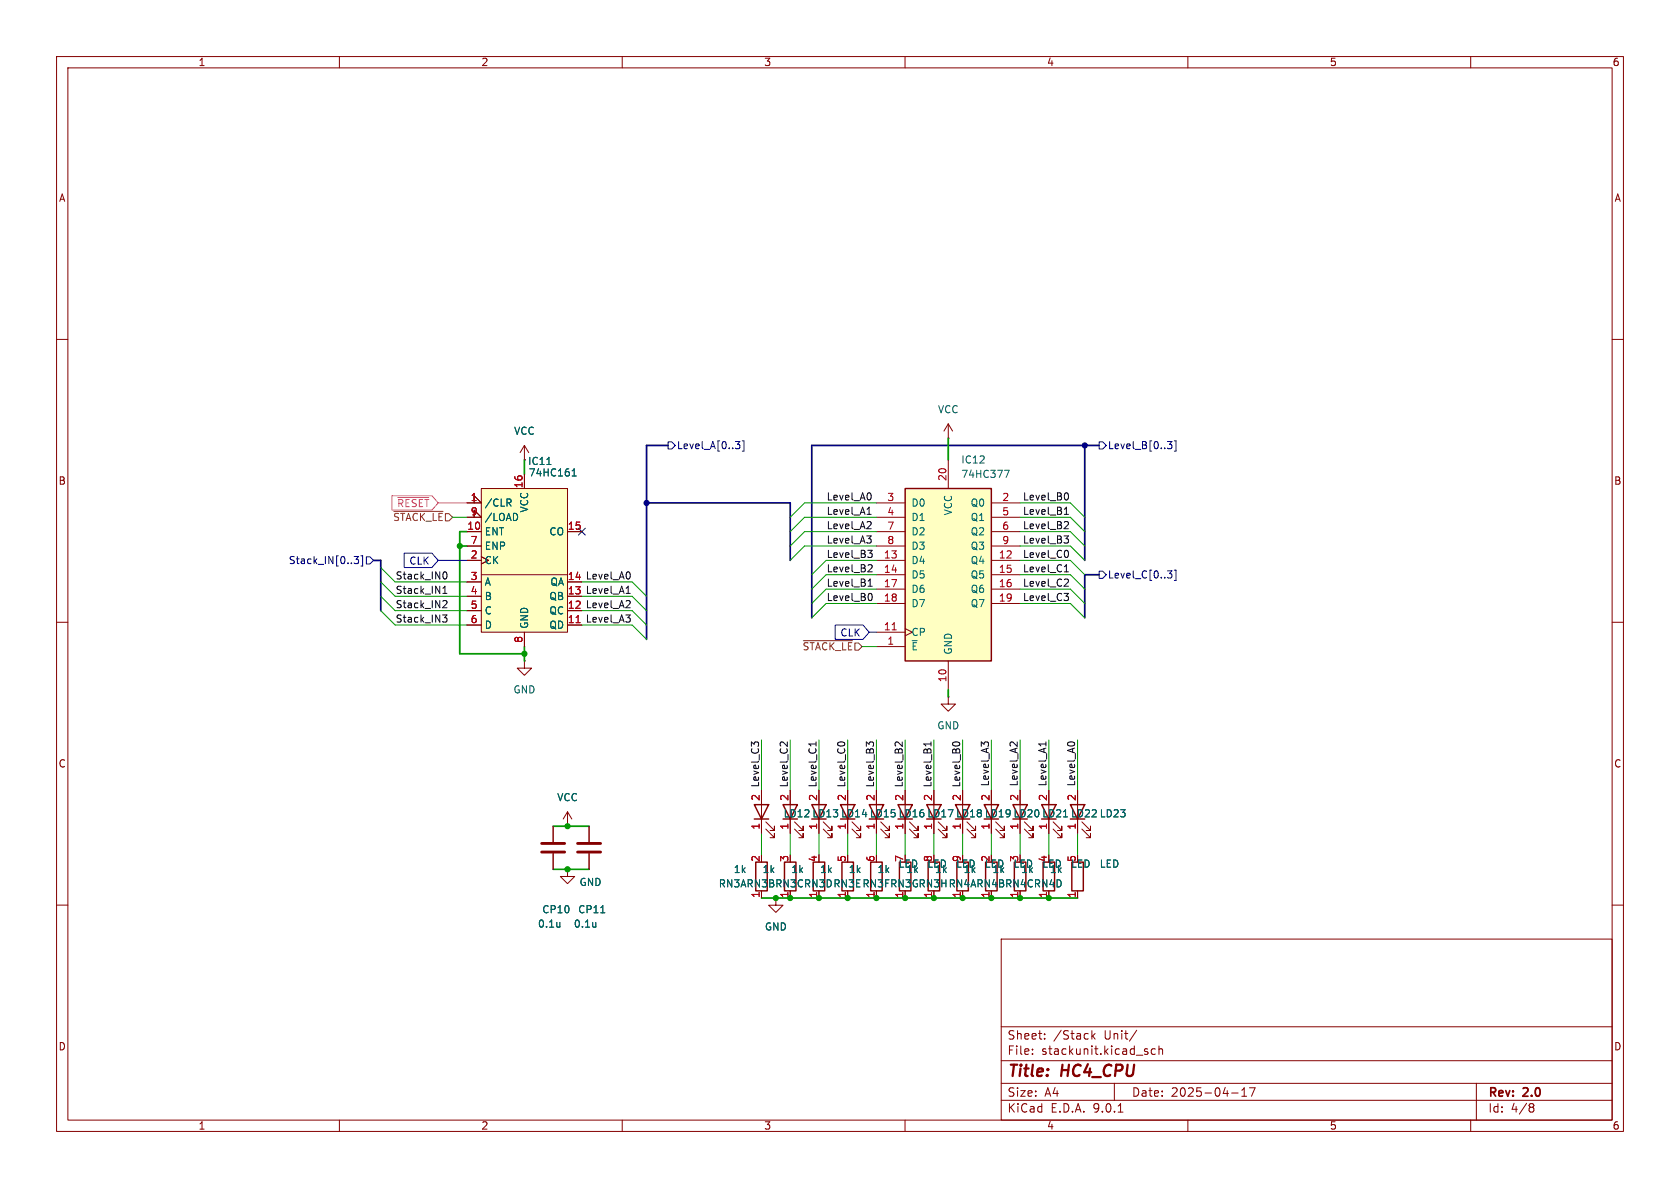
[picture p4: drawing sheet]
<svg xmlns="http://www.w3.org/2000/svg" width="297mm" height="210mm" viewBox="0 0 297 210" stroke-linecap="round" stroke-linejoin="round" font-family="sans-serif">
<g fill="none" stroke="#840000" stroke-width=".18">
<path d="M10 10h277v190h-277zM12 12h273v186h-273zM60 10v2M110 10v2M160 10v2M210 10v2M260 10v2M10 60h2M285 60h2M10 110h2M92.7 116.8v1.3h1.3l-1.3 1.3-1.3-1.3h1.3M92.7 116.8h.1"/>
<path d="M285 110h2M139.7 139.7v7.6M144.8 139.7v7.6M180.3 139.7v7.6M185.4 139.7v7.6M190.5 139.7v7.6M97.8 146.1v2.7M97.8 150.9v2.8M100.3 153.7v1.2h1.3l-1.3 1.3-1.2-1.3h1.2M100.3 153.7h.1M100.3 146.1h.1M100.3 143.5l-.7 1.3"/>
<path d="M100.3 143.5l.8 1.3M100.3 143.5v2.6M104.1 146.1v2.7M104.1 150.9v2.8M134.6 157.5v1.3M137.2 158.8v1.2h1.2l-1.2 1.3-1.3-1.3h1.3M137.2 158.8h.1M139.7 157.5v1.3M140.5 146.6l1.5 1.5v-.8v.8h-.8M140.5 145.3l1.5 1.5v-.7v.7h-.8M144.8 157.5v1.3M145.5 146.6l1.6 1.5v-.8v.8h-.8"/>
<path d="M145.5 145.3l1.6 1.5v-.7v.7h-.8M149.9 157.5v1.3M154.9 157.5v1.3M160 157.5v1.3M170.2 157.5v1.3M181.1 146.6l1.5 1.5v-.8v.8h-.7M181.1 145.3l1.5 1.5v-.7v.7h-.7M186.2 146.6l1.5 1.5v-.8v.8h-.8M186.2 145.3l1.5 1.5v-.7v.7h-.8M190.5 157.5v1.3M191.3 146.6l1.5 1.5v-.8v.8h-.8M191.3 145.3l1.5 1.5v-.7v.7h-.8"/>
<path d="M10 160h2M177 166h108v32h-108zM285 160h2M60 198v2M110 198v2M160 198v2M177 194.5h108M177 191.5h108M177 187.5h108M177 181.5h108M182.5 186.3v.1M182.5 185.5v.1"/>
<path d="M184.7 183.6v.1M184.7 182.8v.1M193 182.2v1.5M193.2 183.1l.4 .6M193.6 182.7l-.6 .6M197 191.5v3M197.7 196.6h.8M201 182.1l-1.3 2M202.7 185.9l.3 .2-.3 .3M202.7 185.4l.2 .1M204.2 185.5l-.4-.1-.3 .3v.4l.2 .2h.5M204.9 185.5l.2-.1 .4 .1v.9"/>
<path d="M204.9 184.9v1.5M210 198v2M217.7 193.2h1.2M219.5 193.8h.9M219.5 192.7l.5-.4v1.5M220.9 192.3h1l-.7 1.5M260 198v2M261 191.5v6.5M270.6 195.1l.4 .1 .2 .2-.3 .3M270.6 195.7h.3M270.9 195.7l.2 .2 .1 .4-.2 .2-.4 .1"/>
</g>
<g fill="none" stroke="#840000" stroke-width=".25">
<path d="M133.6 152.4h2v5.1h-2zM138.4 142.2h2.6l-1.3 2.6zM138.7 152.4h2v5.1h-2zM143.5 142.2h2.5l-1.2 2.6zM143.8 152.4h2v5.1h-2zM148.8 152.4h2.1v5.1h-2.1zM153.9 152.4h2.1v5.1h-2.1zM159 152.4h2v5.1h-2zM169.2 152.4h2v5.1h-2zM179.1 142.2h2.5l-1.3 2.6zM184.1 142.2h2.6l-1.3 2.6zM189.2 142.2h2.6l-1.3 2.6z"/>
<path d="M189.5 152.4h2v5.1h-2z"/>
</g>
<path d="M95.8 149.1h4M95.8 150.6h4M102.1 149.1h4.1M102.1 150.6h4.1" fill="none" stroke="#840000" stroke-width=".51"/>
<path d="M99 163.1v.8M99 163.8h-.1M105.3 163.1v.8M105.3 163.8h.1M106.2 161.4h.7" fill="none" stroke="#006464" stroke-width=".18"/>
<path d="M160 86.4h15.3v30.4h-15.3z" fill="#ffffc2"/>
<path d="M160 86.4h15.3v30.4h-15.3zM133.3 142.2h2.6l-1.3 2.6zM133.3 144.8h2.6M148.6 142.2h2.5l-1.2 2.6zM153.7 142.2h2.5l-1.3 2.6zM163.8 142.2h2.6l-1.3 2.6zM164.1 152.4h2v5.1h-2zM168.9 142.2h2.5l-1.2 2.6zM174 142.2h2.5l-1.2 2.6zM174.2 152.4h2.1v5.1h-2.1zM179.3 152.4h2.1v5.1h-2.1zM184.4 152.4h2v5.1h-2z" fill="none" stroke="#840000" stroke-width=".25"/>
<g fill="none" stroke="#840000" stroke-width=".18">
<path d="M167.6 77.5h.1M167.6 74.9v2.6M167.6 74.9l.8 1.3M167.6 74.9l-.7 1.3M154.9 88.9h5.1M154.9 91.4h5.1M154.9 94h5.1M154.9 96.5h5.1M154.9 99.1h5.1M167.6 81.3v5.1M175.3 88.9h5M175.3 91.4h5"/>
<path d="M175.3 94h5M175.3 96.5h5M175.3 99.1h5M154.9 101.6h5.1M154.9 104.1h5.1M154.9 106.7h5.1M154.9 111.8h5.1M154.9 114.3h5.1M160 111.1l1.3 .7-1.3 .6M167.6 116.8v5.1M175.3 101.6h5M175.3 104.1h5"/>
<path d="M175.3 106.7h5M134.6 139.7v7.6M149.9 139.7v7.6M154.9 139.7v7.6M165.1 139.7v7.6M167.6 123.2v1.3h1.3l-1.3 1.2-1.2-1.2h1.2M167.6 123.2h.1M170.2 139.7v7.6M175.3 139.7v7.6M135.4 146.6l1.5 1.5v-.8v.8h-.8M135.4 145.3l1.5 1.5v-.7v.7h-.8M150.6 146.6l1.5 1.5v-.8v.8h-.7"/>
<path d="M150.6 145.3l1.5 1.5v-.7v.7h-.7M155.7 146.6l1.5 1.5v-.8v.8h-.7M155.7 145.3l1.5 1.5v-.7v.7h-.7M165.1 157.5v1.3M165.9 146.6l1.5 1.5v-.8v.8h-.8M165.9 145.3l1.5 1.5v-.7v.7h-.8M170.9 146.6l1.6 1.5v-.8v.8h-.8M170.9 145.3l1.6 1.5v-.7v.7h-.8M175.3 157.5v1.3M176 146.6l1.5 1.5v-.8v.8h-.7M176 145.3l1.5 1.5v-.7v.7h-.7M180.3 157.5v1.3"/>
<path d="M185.4 157.5v1.3"/>
</g>
<path d="M157.7 111.3h.7" fill="none" stroke="#a90000" stroke-width=".18"/>
<path d="M177.6 83.1h.8l-.5 1.3" fill="none" stroke="#006464" stroke-width=".18"/>
<path d="M85.1 86.4h15.2v25.4h-15.2z" fill="#ffffc2"/>
<g fill="none" stroke="#840000" stroke-width=".18">
<path d="M92.7 78.7v2.6M92.7 78.7l.8 1.3M92.7 78.7l-.8 1.3M82.5 88.9h2.6l-1.3-1.3v1.3M82.5 91.4h2.6l-1.3-1.2v1.2M82.5 94h2.6M82.5 96.5h2.6M82.5 99.1h2.6M85.1 86.4h15.2v25.4h-15.2zM92.7 81.3h.1M92.7 83.8v2.6M100.3 94h2.6"/>
<path d="M82.5 102.9h2.6M82.5 105.4h2.6M82.5 108h2.6M82.5 110.5h2.6M85.1 101.6h15.2M92.7 111.8v2.5M134.6 139.7v2.5M139.7 139.7v2.5M144.8 139.7v2.5M149.9 139.7v2.5M154.9 139.7v2.5M160 139.7v7.6"/>
<path d="M165.1 139.7v2.5M170.2 139.7v2.5M175.3 139.7v2.5M180.3 139.7v2.5M185.4 139.7v2.5M190.5 139.7v2.5M97.8 146.1v2.7M97.8 150.9v2.8M100.3 153.7h.1M100.3 146.1h.1M104.1 146.1v2.7M104.1 150.9v2.8"/>
<path d="M134.6 144.8v2.5M134.6 157.5v1.3M137.2 158.8h.1M139.7 144.8v2.5M139.7 157.5v1.3M144.8 144.8v2.5M144.8 157.5v1.3M149.9 144.8v2.5M149.9 157.5v1.3M154.9 144.8v2.5M154.9 157.5v1.3M160 157.5v1.3"/>
<path d="M160.8 146.6l1.5 1.5v-.8v.8h-.8M160.8 145.3l1.5 1.5v-.7v.7h-.8M165.1 144.8v2.5M165.1 157.5v1.3M170.2 144.8v2.5M170.2 157.5v1.3M175.3 144.8v2.5M175.3 157.5v1.3M180.3 144.8v2.5M180.3 157.5v1.3M185.4 144.8v2.5M185.4 157.5v1.3"/>
<path d="M190.5 144.8v2.5M190.5 157.5v1.3"/>
</g>
<path d="M89.9 88.9l.5 .6M90.1 88.2l.3 .3-.1 .3-.2 .1M91.4 90.9l.1 .4-.1 .5M96.7 82.1h.7M101.1 84.1h.8M101.1 83.2l.4-.3v1.2M99 163.1v.8M99 163.8h-.1M105.3 163.1v.8M105.3 163.8h.1M106.2 161.4h.7" fill="none" stroke="#006464" stroke-width=".18"/>
<path d="M158.7 142.2h2.6l-1.3 2.6z" fill="none" stroke="#840000" stroke-width=".25"/>
<g fill="none" stroke="#000084" stroke-width=".18">
<path d="M118.1 78.1h.6l.7 .6-.7 .7h-.6zM130 78h.8l-.4 .5 .3 .2 .1 .4-.2 .2h-.4M131.2 77.9h.3v1.8h-.3M194.3 78.1h.6l.7 .6-.7 .7h-.6zM206.4 78h.8l-.4 .5 .3 .2 .1 .4-.3 .2h-.3M207.6 77.9h.3v1.8h-.3M62.6 98.4h.8l-.4 .5 .3 .1v.5l-.2 .1-.5-.1M63.8 98.2h.3v1.9h-.3M64.8 98.4h.6l.6 .7-.6 .6h-.6zM102.3 93.4l1.2 1.2M103.5 93.4l-1.2 1.2M194.3 101h.6l.7 .6-.7 .6h-.6z"/>
<path d="M206.4 100.9h.8l-.4 .5 .3 .1 .1 .4-.3 .3h-.3M207.6 100.8h.3v1.8h-.3"/>
</g>
<path d="M69.6 90.4h8.7M142 113.3h8.7" fill="none" stroke="#725600" stroke-width=".18"/>
<path d="M71.5 97.8h4.9l1.1 1.3-1.1 1.2h-4.9zM77.5 99.1h5M147.7 110.5h4.9l1.1 1.3-1.1 1.2h-4.9zM153.7 111.8h1.2" fill="none" stroke="#0000c2" stroke-width=".18"/>
<path d="M69.3 87.6h7.1l1.1 1.3-1.1 1.3h-7.1zM70.3 87.9h5.5M77.5 88.9h5" fill="none" stroke="#ff00d1" stroke-width=".18"/>
<g fill="none" stroke="#0f0f0f" stroke-width=".18">
<path d="M153.2 94.7h.8l-.4 .5M153.2 93.5h.8M153.3 90.9h.7M153.4 97.3h.8l-.4 .5M154 95.3v.6M154 87.4v.7M154 92.3v.4M154 97.8l.2 .2v.3l-.2 .2M154 99.8l.2 .3-.1 .3-.7 .7h.8M188.1 94.7h.8l-.4 .5M188.2 90.9h.7M188.3 90l.2-.3v1.2"/>
<path d="M188.4 100l.1-.2v1.3M188.6 87.1a.79 .79 0 0 1 0 1.3M188.6 92.2l.3 .2-.1 .3-.7 .8h.8M188.6 95.2l.3 .3v.3l-.3 .2M188.7 97.3l.2 .5-.2 .7M78.2 108.7h.8l-.4 .5 .4 .1v.4l-.2 .3h-.4M78.3 104.9h.7M78.3 104l.4-.4v1.3M78.5 106.2h.4l.1 .3-.8 .9h.8M78.5 101.1h.1a.68 .68 0 0 1 .4 .6 .68 .68 0 0 1-.4 .7l-.1-.1M110.6 107.4h.8M110.6 108.7h.8l-.4 .5"/>
<path d="M110.7 104.9h.7M111.4 106.3v.4M111.4 101.3v.8M111.4 109.3v.6M153.5 103.6h.7M153.6 102.7l.2-.3v1.2M153.9 104.9a.79 .79 0 0 1 0 1.3M188.1 104.9h.8l-.4 .5M188.2 101.1h.7M188.6 102.4l.3 .2-.1 .3-.7 .7h.8M188.8 105.4l.1 .2-.1 .5M133.3 131.6l-.5-.4v.7"/>
<path d="M133.4 131.3l.2-.1 .4 .1M139.2 131.2v.7l-.7-.7h-.3l-.3 .2M144.3 131.5h-1.3l.2 .1M144.3 131.2v.7M148.1 131.3l.5-.1 .7 .1M153.6 131.4l.3-.2h.3l.2 .2M153.6 131.6l-.4-.4v.7M159.5 131.2v.7l-.7-.7h-.3l-.3 .2M164.6 131.2v.7M164.6 131.5h-1.3l.3 .3M168.4 131.5a.79 .79 0 0 1 1.3 0M174 131.6l-.5-.4v.7"/>
<path d="M174.1 131.2h.5M178.7 131.2h.4M179.8 131.2v.7M184.9 131.2v.7M189 131.2h.7"/>
</g>
<path d="M118.1 78.7h-3.8v34.3M191.8 78.7v20.4M194.3 78.7h-50.8v30.5M66 99.1h1.3v8.9M114.3 88.9h25.4v10.2M194.3 101.6h-2.5v7.6" fill="none" stroke="#000084" stroke-width=".3"/>
<g fill="none" stroke="#009600" stroke-width=".18">
<path d="M80 91.4h2.5M154.9 94h-12.7l-2.5 2.5M154.9 91.4h-12.7l-2.5 2.6M154.9 99.1h-8.9l-2.5 2.5M154.9 88.9h-12.7l-2.5 2.5M154.9 96.5h-12.7l-2.5 2.6M180.3 94h8.9l2.6 2.5M180.3 91.4h8.9l2.6 2.6M180.3 99.1h8.9l2.6 2.5M180.3 88.9h8.9l2.6 2.5M180.3 96.5h8.9l2.6 2.6M67.3 100.3l2.5 2.6h12.7"/>
<path d="M67.3 108l2.5 2.5h12.7M67.3 105.4l2.5 2.6h12.7M67.3 102.9l2.5 2.5h12.7M102.9 102.9h8.9l2.5 2.5M102.9 110.5h8.9l2.5 2.5M102.9 108h8.9l2.5 2.5M102.9 105.4h8.9l2.5 2.6M152.4 114.3h2.5M154.9 101.6h-8.9l-2.5 2.5M154.9 104.1h-8.9l-2.5 2.6M154.9 106.7h-8.9l-2.5 2.5M180.3 101.6h8.9l2.6 2.5"/>
<path d="M180.3 104.1h8.9l2.6 2.6M180.3 106.7h8.9l2.6 2.5M134.6 130.8v8.9M139.7 130.8v8.9M144.8 130.8v8.9M149.9 130.8v8.9M154.9 130.8v8.9M160 130.8v8.9M165.1 130.8v8.9M170.2 130.8v8.9M175.3 130.8v8.9M180.3 130.8v8.9"/>
<path d="M185.4 130.8v8.9M190.5 130.8v8.9M134.6 147.3v3.8M139.7 147.3v3.8M144.8 147.3v3.8M149.9 147.3v3.8M154.9 147.3v3.8M160 147.3v3.8M165.1 147.3v3.8M170.2 147.3v3.8M175.3 147.3v3.8M180.3 147.3v3.8"/>
<path d="M185.4 147.3v3.8M190.5 147.3v3.8"/>
</g>
<path d="M167.6 77.5v3.8M81.3 96.5h1.2M82.5 94h-1.2v21.6h11.4M92.7 81.3v2.5M92.7 114.3v2.5M167.6 121.9v1.3M97.8 153.7h6.3M97.8 146.1h6.3M134.6 158.8h55.9" fill="none" stroke="#009600" stroke-width=".3"/>
<g fill="#009600" stroke="#009600" stroke-width=".18">
<circle cx="185.4" cy="158.8" r=".46"/>
<circle cx="81.3" cy="96.5" r=".46"/>
<circle cx="100.3" cy="153.7" r=".46"/>
<circle cx="92.7" cy="115.6" r=".46"/>
<circle cx="100.3" cy="146.1" r=".46"/>
<circle cx="149.9" cy="158.8" r=".46"/>
<circle cx="144.8" cy="158.8" r=".46"/>
<circle cx="154.9" cy="158.8" r=".46"/>
<circle cx="139.7" cy="158.8" r=".46"/>
<circle cx="137.2" cy="158.8" r=".46"/>
<circle cx="180.3" cy="158.8" r=".46"/>
<circle cx="175.3" cy="158.8" r=".46"/>
<circle cx="170.2" cy="158.8" r=".46"/>
<circle cx="165.1" cy="158.8" r=".46"/>
<circle cx="160" cy="158.8" r=".46"/>
</g>
<g fill="#000084" stroke="#000084" stroke-width=".18">
<circle cx="114.3" cy="88.9" r=".46"/>
<circle cx="191.8" cy="78.7" r=".46"/>
</g>
<g font-size="2.8" fill="#840000">
<text x="178" y="190.9">Title:</text>
<text x="187.7" y="190.9">HC4_CPU</text>
</g>
<g font-size="2.1" fill="#840000">
<text x="178" y="184">Sheet:</text>
<text x="186.2" y="184">/Stack</text>
<text x="195.2" y="184">Unit/</text>
<text x="178" y="186.7">File:</text>
<text x="184.1" y="186.7">stackunit.kicad_sch</text>
<text x="178" y="196.9">KiCad</text>
<text x="178" y="194.1">Size:</text>
<text x="184.7" y="194.1">A4</text>
<text x="185.7" y="196.9">E.D.A.</text>
<text x="193.3" y="196.9">9.0.1</text>
<text x="200" y="194.1">Date:</text>
<text x="207" y="194.1">2025-04-17</text>
<text x="263" y="194.3">Rev:</text>
<text x="263" y="196.9">Id:</text>
<text x="267.1" y="196.9">4/8</text>
<text x="269.4" y="194.3">2.0</text>
</g>
<g font-size="1.8" fill="#840000">
<text x="35" y="11.9">1</text>
<text x="85" y="11.9">2</text>
<text x="135" y="11.9">3</text>
<text x="185" y="11.9">4</text>
<text x="235" y="11.9">5</text>
<text x="285" y="11.9">6</text>
<text x="10.3" y="35.9">A</text>
<text x="285.3" y="35.9">A</text>
<text x="10.3" y="85.9">B</text>
<text x="285.3" y="85.9">B</text>
<text x="100.3" y="102.6">14 Level_A0</text>
<text x="100.3" y="105.2">13 Level_A1</text>
<text x="100.3" y="107.7">12 Level_A2</text>
<text x="10.3" y="135.9">C</text>
<text x="285.3" y="135.9">C</text>
<text x="10.3" y="185.9">D</text>
<text x="285.3" y="185.9">D</text>
<text x="35" y="199.9">1</text>
<text x="85" y="199.9">2</text>
<text x="135" y="199.9">3</text>
<text x="185" y="199.9">4</text>
<text x="235" y="199.9">5</text>
<text x="285" y="199.9">6</text>
</g>
<g font-size="1.8" fill="#006464">
<text x="90.8" y="77.1">VCC</text>
<text x="165.7" y="73.3">VCC</text>
<text x="93.3" y="82.4">IC11</text>
<text x="169.8" y="82.1">IC12</text>
<text x="85.6" y="89.8">/CLR</text>
<text x="93.4" y="84.4">74HC161</text>
<text x="161" y="89.8">D0</text>
<text x="169.8" y="84.7">74HC377</text>
<text x="171.5" y="89.8">Q0</text>
<text x="85.6" y="92.3">/LOAD</text>
<text x="85.6" y="94.8">ENT</text>
<text x="93.6" y="90.7" transform="rotate(-90 93.6 90.7)">VCC</text>
<text x="97" y="94.8">CO</text>
<text x="161" y="92.3">D1</text>
<text x="161" y="94.8">D2</text>
<text x="168.5" y="91.2" transform="rotate(-90 168.5 91.2)">VCC</text>
<text x="171.5" y="92.3">Q1</text>
<text x="171.5" y="94.8">Q2</text>
<text x="85.6" y="97.4">ENP</text>
<text x="85.6" y="99.9">CK</text>
<text x="161" y="97.4">D3</text>
<text x="161" y="99.9">D4</text>
<text x="171.5" y="97.4">Q3</text>
<text x="171.5" y="99.9">Q4</text>
<text x="85.6" y="103.7">A</text>
<text x="85.6" y="106.3">B</text>
<text x="97" y="106.3">QB</text>
<text x="97.2" y="103.7">QA</text>
<text x="161" y="102.5">D5</text>
<text x="161" y="105">D6</text>
<text x="161" y="107.5">D7</text>
<text x="171.5" y="102.5">Q5</text>
<text x="171.5" y="105">Q6</text>
<text x="171.5" y="107.5">Q7</text>
<text x="85.6" y="108.8">C</text>
<text x="85.6" y="111.4">D</text>
<text x="93.6" y="111.3" transform="rotate(-90 93.6 111.3)">GND</text>
<text x="97" y="108.8">QC</text>
<text x="97" y="111.4">QD</text>
<text x="161" y="112.6">CP</text>
<text x="161" y="115.2">~{E}</text>
<text x="168.5" y="115.8" transform="rotate(-90 168.5 115.8)">GND</text>
<text x="90.7" y="122.8">GND</text>
<text x="165.6" y="129.1">GND</text>
<text x="98.4" y="141.8">VCC</text>
<text x="138.4" y="144.7">LD12 LD13 LD14 LD15 LD16 LD17 LD18 LD19 LD20 LD21 LD22 LD23</text>
<text x="129.6" y="154.5">1k</text>
<text x="134.7" y="154.5">1k</text>
<text x="139.8" y="154.5">1k</text>
<text x="144.9" y="154.5">1k</text>
<text x="149.9" y="154.5">1k</text>
<text x="155" y="154.5">1k</text>
<text x="158.8" y="153.6">LED</text>
<text x="160.1" y="154.5">1k</text>
<text x="163.8" y="153.6">LED</text>
<text x="165.2" y="154.5">1k</text>
<text x="168.9" y="153.6">LED</text>
<text x="170.3" y="154.5">1k</text>
<text x="174" y="153.6">LED</text>
<text x="175.3" y="154.5">1k</text>
<text x="179.1" y="153.6">LED</text>
<text x="180.4" y="154.5">1k</text>
<text x="184.2" y="153.6">LED</text>
<text x="185.5" y="154.5">1k</text>
<text x="189.2" y="153.6">LED</text>
<text x="194.3" y="153.6">LED</text>
<text x="95.8" y="161.6">CP10</text>
<text x="102.1" y="161.6">CP11</text>
<text x="102.4" y="156.8">GND</text>
<text x="127" y="157.1">RN3ARN3B RN3CRN3D RN3E RN3FRN3GRN3H RN4ARN4B RN4C</text>
<text x="182.7" y="157.1">RN4D</text>
<text x="95" y="164.2">0.1u</text>
<text x="101.4" y="164.2">0.1u</text>
<text x="135.1" y="164.7">GND</text>
</g>
<g font-size="1.8" fill="#000084">
<text x="119.6" y="79.6">Level_A[0..3]</text>
<text x="195.8" y="79.6">Level_B[0..3]</text>
<text x="51" y="99.9">Stack_IN[0..3]</text>
<text x="195.8" y="102.5">Level_C[0..3]</text>
</g>
<text font-size="1.8" fill="#ff00d1" x="70.1" y="89.9">~{RESET}</text>
<g font-size="1.8" fill="#a90000">
<text x="83.1" y="88.6">1</text>
<text x="92.5" y="86.4" transform="rotate(-90 92.5 86.4)">16</text>
<text x="156.8" y="88.6">3</text>
<text x="167.4" y="85.1" transform="rotate(-90 167.4 85.1)">20</text>
<text x="177.1" y="88.6">2</text>
<text x="82.5" y="93.7">10</text>
<text x="83.1" y="91.2">9</text>
<text x="100.3" y="93.7">15</text>
<text x="156.8" y="91.2">4</text>
<text x="156.8" y="93.7">7</text>
<text x="177.1" y="91.2">5</text>
<text x="177.1" y="93.7">6</text>
<text x="83.1" y="96.3">7</text>
<text x="83.1" y="98.8">2</text>
<text x="156.2" y="98.8">13</text>
<text x="156.2" y="101.3">14</text>
<text x="156.8" y="96.3">8</text>
<text x="176.5" y="98.8">12</text>
<text x="176.5" y="101.3">15</text>
<text x="177.1" y="96.3">9</text>
<text x="83.1" y="102.6">3</text>
<text x="83.1" y="105.2">4</text>
<text x="83.1" y="107.7">5</text>
<text x="100.3" y="102.6">14</text>
<text x="100.3" y="105.2">13</text>
<text x="100.3" y="107.7">12</text>
<text x="156.2" y="103.9">17</text>
<text x="156.2" y="106.4">18</text>
<text x="176.5" y="103.9">16</text>
<text x="176.5" y="106.4">19</text>
<text x="83.1" y="110.2">6</text>
<text x="92.5" y="113.7" transform="rotate(-90 92.5 113.7)">8</text>
<text x="100.3" y="110.2">11 Level_A3</text>
<text x="100.3" y="110.2">11</text>
<text x="156.2" y="111.5">11</text>
<text x="156.8" y="114">1</text>
<text x="167.4" y="120.7" transform="rotate(-90 167.4 120.7)">10</text>
<text x="134.4" y="141.7" transform="rotate(-90 134.4 141.7)">2</text>
<text x="139.4" y="141.7" transform="rotate(-90 139.4 141.7)">2</text>
<text x="144.5" y="141.7" transform="rotate(-90 144.5 141.7)">2</text>
<text x="149.6" y="141.7" transform="rotate(-90 149.6 141.7)">2</text>
<text x="154.7" y="141.7" transform="rotate(-90 154.7 141.7)">2</text>
<text x="159.8" y="141.7" transform="rotate(-90 159.8 141.7)">2</text>
<text x="164.8" y="141.7" transform="rotate(-90 164.8 141.7)">2</text>
<text x="169.9" y="141.7" transform="rotate(-90 169.9 141.7)">2</text>
<text x="175" y="141.7" transform="rotate(-90 175 141.7)">2</text>
<text x="180.1" y="141.7" transform="rotate(-90 180.1 141.7)">2</text>
<text x="185.2" y="141.7" transform="rotate(-90 185.2 141.7)">2</text>
<text x="190.2" y="141.7" transform="rotate(-90 190.2 141.7)">2</text>
<text x="134.4" y="146.8" transform="rotate(-90 134.4 146.8)">1</text>
<text x="139.4" y="146.8" transform="rotate(-90 139.4 146.8)">1</text>
<text x="144.5" y="146.8" transform="rotate(-90 144.5 146.8)">1</text>
<text x="149.6" y="146.8" transform="rotate(-90 149.6 146.8)">1</text>
<text x="154.7" y="146.8" transform="rotate(-90 154.7 146.8)">1</text>
<text x="159.8" y="146.8" transform="rotate(-90 159.8 146.8)">1</text>
<text x="164.8" y="146.8" transform="rotate(-90 164.8 146.8)">1</text>
<text x="169.9" y="146.8" transform="rotate(-90 169.9 146.8)">1</text>
<text x="175" y="146.8" transform="rotate(-90 175 146.8)">1</text>
<text x="180.1" y="146.8" transform="rotate(-90 180.1 146.8)">1</text>
<text x="185.2" y="146.8" transform="rotate(-90 185.2 146.8)">1</text>
<text x="190.2" y="146.8" transform="rotate(-90 190.2 146.8)">1</text>
<text x="134.4" y="152.5" transform="rotate(-90 134.4 152.5)">2</text>
<text x="139.4" y="152.5" transform="rotate(-90 139.4 152.5)">3</text>
<text x="144.5" y="152.5" transform="rotate(-90 144.5 152.5)">4</text>
<text x="149.6" y="152.5" transform="rotate(-90 149.6 152.5)">5</text>
<text x="154.7" y="152.5" transform="rotate(-90 154.7 152.5)">6</text>
<text x="159.8" y="152.5" transform="rotate(-90 159.8 152.5)">7</text>
<text x="164.8" y="152.5" transform="rotate(-90 164.8 152.5)">8</text>
<text x="169.9" y="152.5" transform="rotate(-90 169.9 152.5)">9</text>
<text x="175" y="152.5" transform="rotate(-90 175 152.5)">2</text>
<text x="180.1" y="152.5" transform="rotate(-90 180.1 152.5)">3</text>
<text x="185.2" y="152.5" transform="rotate(-90 185.2 152.5)">4</text>
<text x="190.2" y="152.5" transform="rotate(-90 190.2 152.5)">5</text>
<text x="134.4" y="158.8" transform="rotate(-90 134.4 158.8)">1</text>
<text x="139.4" y="158.8" transform="rotate(-90 139.4 158.8)">1</text>
<text x="144.5" y="158.8" transform="rotate(-90 144.5 158.8)">1</text>
<text x="149.6" y="158.8" transform="rotate(-90 149.6 158.8)">1</text>
<text x="154.7" y="158.8" transform="rotate(-90 154.7 158.8)">1</text>
<text x="159.8" y="158.8" transform="rotate(-90 159.8 158.8)">1</text>
<text x="164.8" y="158.8" transform="rotate(-90 164.8 158.8)">1</text>
<text x="169.9" y="158.8" transform="rotate(-90 169.9 158.8)">1</text>
<text x="175" y="158.8" transform="rotate(-90 175 158.8)">1</text>
<text x="180.1" y="158.8" transform="rotate(-90 180.1 158.8)">1</text>
<text x="185.2" y="158.8" transform="rotate(-90 185.2 158.8)">1</text>
<text x="190.2" y="158.8" transform="rotate(-90 190.2 158.8)">1</text>
</g>
<g font-size="1.8" fill="#0f0f0f">
<text x="146" y="88.6">Level_A0</text>
<text x="180.7" y="88.6">Level_B0</text>
<text x="146" y="91.1">Level_A1</text>
<text x="146" y="93.6">Level_A2</text>
<text x="180.7" y="93.6">Level_B2</text>
<text x="180.7" y="91.1">Level_B1</text>
<text x="146" y="96.2">Level_A3</text>
<text x="146" y="98.7">Level_B3</text>
<text x="146" y="101.3">Level_B2</text>
<text x="180.7" y="96.2">Level_B3</text>
<text x="180.7" y="98.7">Level_C0</text>
<text x="180.7" y="101.3">Level_C1</text>
<text x="69.8" y="102.5">Stack_IN0</text>
<text x="69.8" y="107.6">Stack_IN2</text>
<text x="69.8" y="105.1">Stack_IN1</text>
<text x="146" y="103.8">Level_B1</text>
<text x="146" y="106.3">Level_B0</text>
<text x="180.7" y="106.3">Level_C3</text>
<text x="180.7" y="103.8">Level_C2</text>
<text x="69.8" y="110.1">Stack_IN3</text>
<text x="134.3" y="139.3" transform="rotate(-90 134.3 139.3)">Level_C3</text>
<text x="139.4" y="139.3" transform="rotate(-90 139.4 139.3)">Level_C2</text>
<text x="144.4" y="139.3" transform="rotate(-90 144.4 139.3)">Level_C1</text>
<text x="149.5" y="139.3" transform="rotate(-90 149.5 139.3)">Level_C0</text>
<text x="154.6" y="139.3" transform="rotate(-90 154.6 139.3)">Level_B3</text>
<text x="159.7" y="139.3" transform="rotate(-90 159.7 139.3)">Level_B2</text>
<text x="164.8" y="139.3" transform="rotate(-90 164.8 139.3)">Level_B1</text>
<text x="169.8" y="139.3" transform="rotate(-90 169.8 139.3)">Level_B0</text>
<text x="174.9" y="139.1" transform="rotate(-90 174.9 139.1)">Level_A3</text>
<text x="180" y="139.1" transform="rotate(-90 180 139.1)">Level_A2</text>
<text x="185.1" y="139.1" transform="rotate(-90 185.1 139.1)">Level_A1</text>
<text x="190.2" y="139.1" transform="rotate(-90 190.2 139.1)">Level_A0</text>
</g>
<g font-size="1.8" fill="#725600">
<text x="69.4" y="92.3">~{STACK_LE}</text>
<text x="141.8" y="115.2">~{STACK_LE}</text>
</g>
<g font-size="1.8" fill="#0000c2">
<text x="72.3" y="100">CLK</text>
<text x="148.5" y="112.7">CLK</text>
</g>
</svg>
